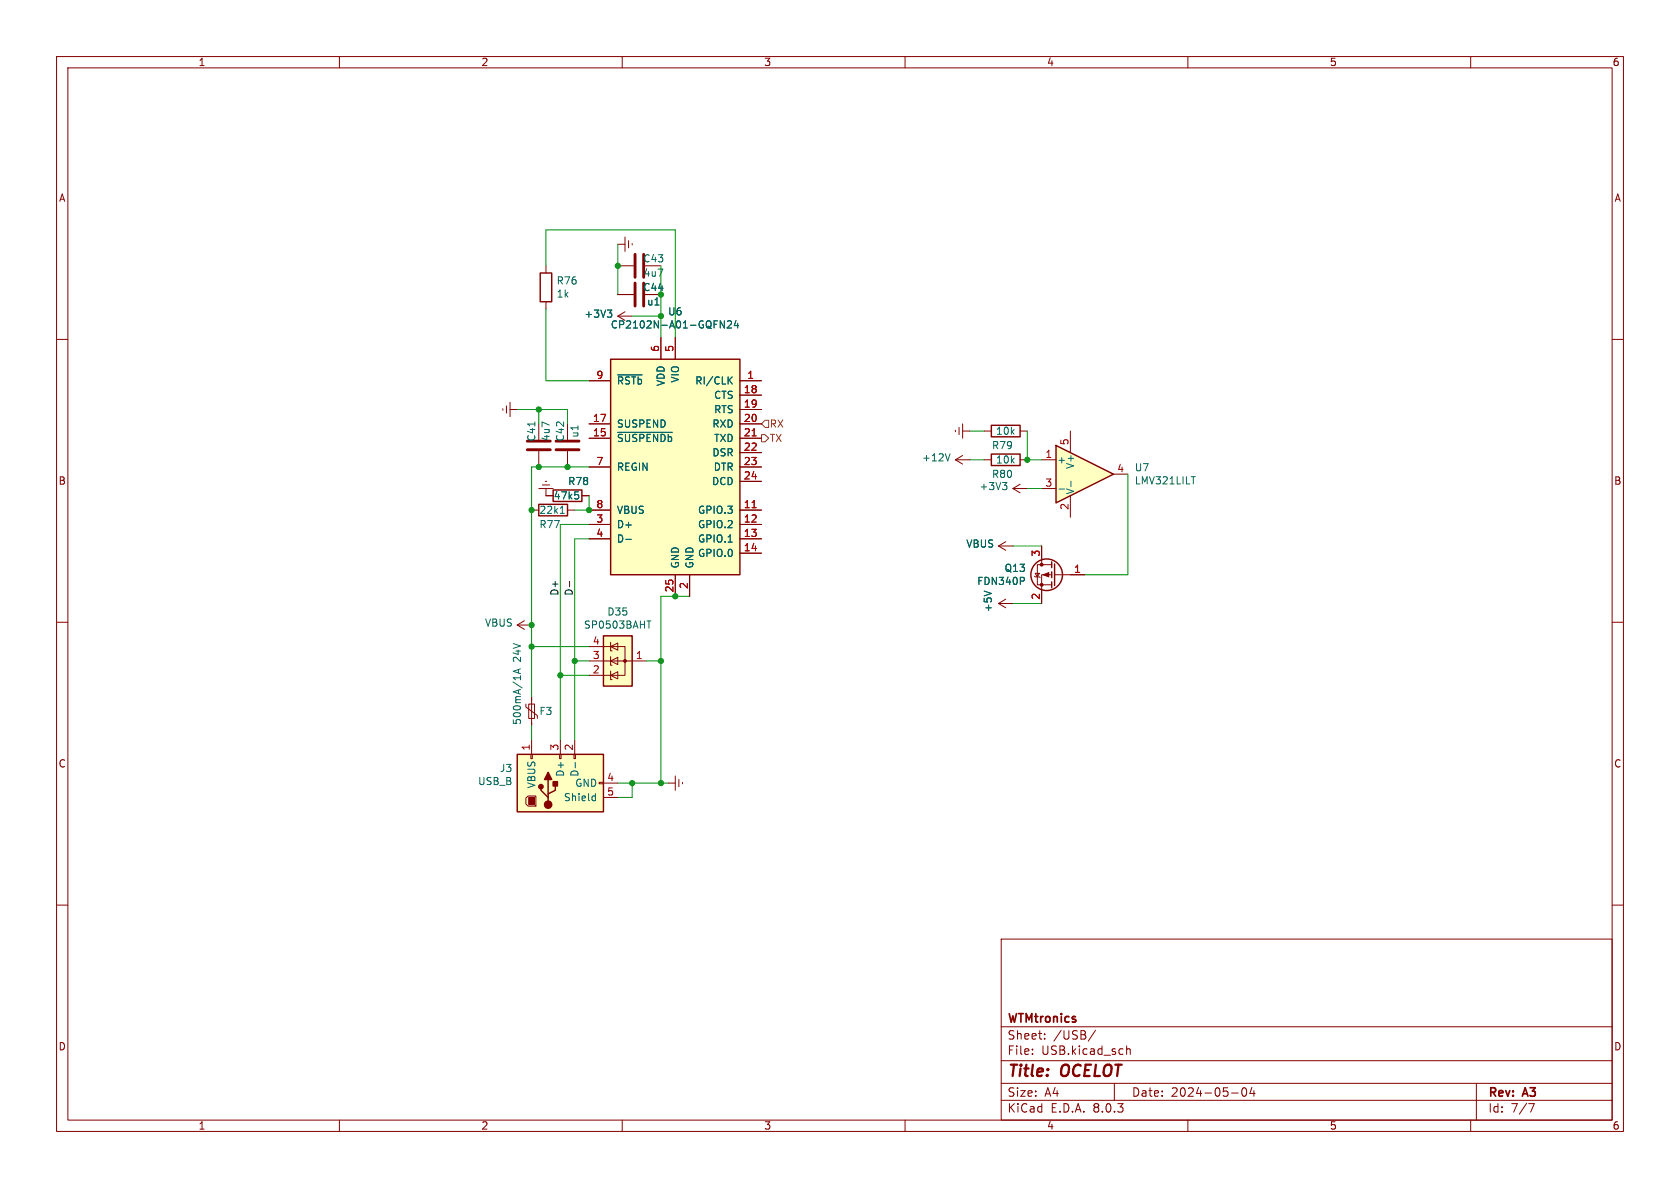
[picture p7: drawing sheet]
<svg xmlns="http://www.w3.org/2000/svg" width="297mm" height="210mm" viewBox="0 0 297 210" stroke-linecap="round" stroke-linejoin="round" font-family="sans-serif">
<g fill="none" stroke="#840000" stroke-width=".18">
<path d="M10 10h277v190h-277zM12 12h273v186h-273zM60 10v2M110 10v2M160 10v2M210 10v2M260 10v2M10 60h2M285 60h2M10 110h2M176.5 106.7l1.3 .7M176.5 106.7h2.6"/>
<path d="M177.8 105.9l-1.3 .8M285 110h2M93 124.5v.5l2 1.5v.5M93.5 124.5h1v2.5h-1zM94 123.2v5.1M10 160h2M285 160h2M177 166h108v32h-108zM60 198v2M110 198v2M160 198v2M177 194.5h108"/>
<path d="M177 191.5h108M177 187.5h108M177 181.5h108M182.5 186.3v.1M182.5 185.5v.1M184.7 183.6v.1M184.7 182.8v.1M193.7 182.1l-1.3 2M197 191.5v3M199.2 184.9v1.5M199.2 185.5l.2-.1 .3 .1 .1 .9M210 198v2"/>
<path d="M217.7 193.2h1.2M219.7 192.4l.2-.1a.81 .81 0 0 1 .6 .6 .81 .81 0 0 1-.3 .8l-.2 .1a.81 .81 0 0 1-.3-1.4zM221.3 192.2l-.3 1.1h.9M221.7 192.8v1M260 198v2M261 191.5v6.5M270.2 195.1h1l-.6 1.5"/>
</g>
<path d="M91.7 118.4v.6M92 118.2l-1.3 .5 1.3 .4M174 104.5l1.3 .4" fill="none" stroke="#006464" stroke-width=".18"/>
<path d="M106.7 112.4h5.1v8.9h-5.1z" fill="#ffffc2"/>
<path d="M106.7 112.4h5.1v8.9h-5.1z" fill="none" stroke="#840000" stroke-width=".25"/>
<circle cx="110.5" cy="116.8" r=".25" fill="#840000" stroke="#840000" stroke-width=".18"/>
<path d="M104.1 119.4h3.8M104.1 116.8h10.2M104.1 114.3h3.8M107.9 116.1v1.5h.3M107.9 118.6v1.5h.3M107.9 114.3h2.6v5.1h-2.6M107.9 119.4l1.3-.7v1.3zM107.9 116.8l1.3-.6v1.3zM107.9 113.5v1.6h.3M107.9 114.3l1.3-.6v1.2z" fill="none" stroke="#840000" stroke-width=".18"/>
<path d="M114.4 109.8h.7" fill="none" stroke="#006464" stroke-width=".18"/>
<path d="M91.4 133.4h15.3v10.1h-15.3z" fill="#ffffc2"/>
<g fill="none" stroke="#840000" stroke-width=".25">
<path d="M95.5 48.3h2v5h-2zM185.9 99.3v1M186.4 99.7v3.8M185.9 101.1v1M185.9 102.9v1M91.4 133.4h15.3v10.1h-15.3zM95.6 139.1v.6l1.3 1.3v.6M96.9 137.8v2.5M98.2 138.4v1.3l-1.3 .6v.7"/>
<circle cx="185" cy="101.6" r="2.79"/>
</g>
<g fill="#840000" stroke="#840000" stroke-width=".25">
<path d="M96.9 136.5l.6 1.3h-1.2z"/>
<path d="M97.8 138.2h.8v.7h-.8z"/>
<circle cx="96.9" cy="142.2" r=".63"/>
<circle cx="95.6" cy="139.1" r=".38"/>
</g>
<g fill="#840000" stroke="#840000" stroke-width=".18">
<path d="M93.5 141h1v1.2h-1z"/>
<path d="M184.4 101.6l1-.4v.8z"/>
<circle cx="184.1" cy="103.4" r=".25"/>
<circle cx="184.1" cy="99.8" r=".25"/>
</g>
<g fill="none" stroke="#840000" stroke-width=".18">
<path d="M96.5 47v1.3M96.5 53.3v1.3M168.9 76.1v.2M169.5 75.6v1.2M170.2 76.2h1.2M170.2 74.9v2.6M168.9 81.3l1.3 .7M168.9 81.3h2.5M170.2 80.5l-1.3 .8M176.5 96.5l1.3 .8M176.5 96.5h2.6M177.8 95.8l-1.3 .7"/>
<path d="M184.1 96.5v3.3M185.9 99.8h-2.5v3.6h2.5M91.4 110.5l1.3 .8M91.4 110.5h2.6M92.7 109.7l-1.3 .8M182.9 101.9l.1 .1h.8l.1 .1M183 101.3h.8l-.4 .7zM185.9 101.6h-1.8v5.1M186.4 101.6h5.4M93.9 133.4h.2v.7h-.2zM94 130.8v2.6M98.9 133.4h.3v.7h-.3z"/>
<path d="M99.1 130.8v2.6M101.5 133.4h.2v.7h-.2zM101.6 130.8v2.6M105.9 138.3h.8v.3h-.8zM106.7 138.4h2.5M118.1 138.4h1.3M119.4 137.2v2.5M120 137.8v1.3M120.6 138.3v.3M93 141.1l.3-.4h1.4v1.8h-1.4l-.3-.4zM106.7 141h2.5"/>
</g>
<path d="M168 80.2l-.5 1.3M180.9 102.1l.2 .2-.1 .3-.1 .1M101.7 134.8v.9M104.9 140.7l.4 .1M105.3 140.3v1.2M105.3 141.5h-.4" fill="none" stroke="#006464" stroke-width=".18"/>
<path d="M107.9 63.5h22.9v38.1h-22.9z" fill="#ffffc2"/>
<path d="M107.9 63.5h22.9v38.1h-22.9z" fill="none" stroke="#840000" stroke-width=".25"/>
<g fill="none" stroke="#840000" stroke-width=".18">
<path d="M116.8 59.7v3.8M119.4 59.7v3.8M104.1 67.3h3.8M104.1 77.5h3.8M104.1 74.9h3.8M130.8 67.3h3.8M130.8 77.5h3.8M130.8 74.9h3.8M130.8 69.9h3.8M130.8 72.4h3.8M104.1 90.2h3.8M104.1 92.7h3.8"/>
<path d="M104.1 95.3h3.8M104.1 82.6h3.8M130.8 90.2h3.8M130.8 92.7h3.8M130.8 95.3h3.8M130.8 97.8h3.8M130.8 80h3.8M130.8 82.6h3.8M130.8 85.1h3.8M119.4 101.6v3.8M121.9 101.6v3.8"/>
</g>
<path d="M127.3 56.7l.8 1.3v-1.3M128.6 56.8l.5-.1 .2 .4-.8 .9h.8M130.1 56.7l-.3 .9h.8M130.4 57.1v.9M109.2 76.4h9.7M109.2 66.3h4.3M128.9 67.2l.6 .7M129.5 66.6l-.8 .7M110.6 95.3h1" fill="none" stroke="#006464" stroke-width=".18"/>
<path d="M133 77.1h.7M133 89.8h.7" fill="none" stroke="#a90000" stroke-width=".18"/>
<path d="M186.7 78.7l10.1 5.1-10.1 5.1z" fill="#ffffc2"/>
<path d="M175.3 75.2h5v2h-5zM186.7 78.7l10.1 5.1-10.1 5.1zM95.2 89.2h5.1v2h-5.1zM97.8 86.6h5.1v2h-5.1zM175.3 80.3h5v2h-5z" fill="none" stroke="#840000" stroke-width=".25"/>
<g fill="none" stroke="#840000" stroke-width=".18">
<path d="M109.2 55.9l1.3 .7M109.2 55.9h2.6M109.2 52.1h2.8M109.2 47h2.8M109.2 43.2h1.3M110.5 55.1l-1.3 .8M110.5 41.9v2.6M111.1 42.5v1.3M111.8 43.1v.2M116.8 59.7v3.8M119.4 59.7v3.8M88.9 72.3v.2"/>
<path d="M89.5 71.8v1.2M90.2 72.4h1.2M90.2 71.1v2.6M95.2 79.8v2.8M100.3 79.8v2.8M104.1 67.3h3.8M104.1 77.5h3.8M104.1 74.9h3.8M130.8 72.4h3.8M130.8 67.3h3.8M130.8 77.5h3.8M130.8 74.9h3.8"/>
<path d="M130.8 69.9h3.8M174 76.2h1.3M180.3 76.2h1.3M189.2 76.2v3.8M94 90.2h1.2M95.2 86.4h2.6M95.9 85.7h1.3M96.4 85.1h.2M96.5 86.4v1.2h1.3M100.3 90.2h1.3M102.9 87.6h1.2M104.1 90.2h3.8"/>
<path d="M104.1 92.7h3.8M104.1 95.3h3.8M104.1 82.6h3.8M130.8 85.1h3.8M130.8 90.2h3.8M130.8 92.7h3.8M130.8 95.3h3.8M130.8 97.8h3.8M130.8 80h3.8M130.8 82.6h3.8M174 81.3h1.3M179.1 86.4h2.5"/>
<path d="M179.1 86.4l1.2 .7M180.3 81.3h1.3M180.3 85.6l-1.2 .8M184.1 81.3h2.6M184.1 86.4h2.6M184.1 96.5v2.6M189.2 87.6v3.8M196.8 83.8h2.6M119.4 101.6v3.8M121.9 101.6v3.8M184.1 104.1v2.6M189.2 101.6h2.6"/>
</g>
<g fill="none" stroke="#006464" stroke-width=".18">
<path d="M107.4 54.8h.8l-.5 .5M107.9 55.3l.3 .2v.3l-.3 .3M127.3 56.7l.8 1.3v-1.3M128.6 56.8l.5-.1 .2 .4-.8 .9h.8M130.1 56.7l-.3 .9h.8M130.4 57.1v.9M94.6 74.6v.7M109.2 76.4h9.7M109.2 66.3h4.3M128.9 67.2l.6 .7M129.5 66.6l-.8 .7M99.1 90.7h.7"/>
<path d="M99.3 89.7l.1-.2v1.2M101.7 86.9h.6M102.1 87.4l.2 .3v.3l-.2 .2M110.6 95.3h1M177.8 85.8l.2 .2v.3l-.2 .3M178 85.3l-.4 .5M187.2 86.5h1M189.3 85v1M210.6 84.3h.7M174 104.5l1.3 .4M180.9 102.1l.2 .2-.1 .3-.1 .1"/>
</g>
<path d="M112.3 45v4M112.3 50v4.1M113.8 45v4M113.8 50v4.1M93.2 79.5h4.1M93.2 78h4.1M98.3 79.5h4.1M98.3 78h4.1" fill="none" stroke="#840000" stroke-width=".51"/>
<path d="M134.6 76.8h.7l.6 .7-.6 .6h-.7zM135.3 74.3h.6v1.3h-.6l-.7-.7z" fill="none" stroke="#725600" stroke-width=".18"/>
<path d="M100.7 102.8v.9" fill="none" stroke="#0f0f0f" stroke-width=".18"/>
<g fill="none" stroke="#009600" stroke-width=".18">
<path d="M96.5 47v-6.4h22.9v19.1M96.5 54.6v12.7h7.6M109.2 43.2v8.9M111.8 55.9h5M116.8 47v12.7M91.4 72.4h8.9v2.5M95.2 72.4v2.5M171.4 76.2h2.6M181.6 76.2v5.1h2.5M104.1 82.6h-10.1v40.6M104.1 92.7h-5v38.1M104.1 95.3h-2.5v35.5"/>
<path d="M104.1 87.6v2.6h-2.5M171.4 81.3h2.6M179.1 96.5h5M181.6 86.4h2.5M199.4 83.8v17.8h-7.6M94 114.3h10.1M99.1 119.4h5M101.6 116.8h2.5M114.3 116.8h2.5M121.9 105.4h-5.1v33M179.1 106.7h5M94 128.3v2.5"/>
<path d="M109.2 138.4h8.9M111.8 138.4v2.6h-2.6"/>
</g>
<path d="M133 77.1h.7M133 89.8h.7" fill="none" stroke="#a90000" stroke-width=".18"/>
<g fill="#009600" stroke="#009600" stroke-width=".18">
<circle cx="111.8" cy="138.4" r=".46"/>
<circle cx="116.8" cy="116.8" r=".46"/>
<circle cx="116.8" cy="138.4" r=".46"/>
<circle cx="101.6" cy="116.8" r=".46"/>
<circle cx="94" cy="114.3" r=".46"/>
<circle cx="99.1" cy="119.4" r=".46"/>
<circle cx="109.2" cy="47" r=".46"/>
<circle cx="116.8" cy="52.1" r=".46"/>
<circle cx="116.8" cy="55.9" r=".46"/>
<circle cx="119.4" cy="105.4" r=".46"/>
<circle cx="181.6" cy="81.3" r=".46"/>
<circle cx="94" cy="90.2" r=".46"/>
<circle cx="94" cy="110.5" r=".46"/>
<circle cx="95.2" cy="72.4" r=".46"/>
<circle cx="104.1" cy="90.2" r=".46"/>
<circle cx="95.2" cy="82.6" r=".46"/>
<circle cx="100.3" cy="82.6" r=".46"/>
</g>
<g font-size="2.8" fill="#840000">
<text x="178" y="190.9">Title:</text>
<text x="187.7" y="190.9">OCELOT</text>
</g>
<g font-size="2.1" fill="#840000">
<text x="178" y="184">Sheet:</text>
<text x="178" y="181.2">WTMtronics</text>
<text x="186.2" y="184">/USB/</text>
<text x="178" y="186.7">File:</text>
<text x="184.1" y="186.7">USB.kicad_sch</text>
<text x="178" y="196.9">KiCad</text>
<text x="178" y="194.1">Size:</text>
<text x="184.7" y="194.1">A4</text>
<text x="185.7" y="196.9">E.D.A.</text>
<text x="193.3" y="196.9">8.0.3</text>
<text x="200" y="194.1">Date:</text>
<text x="207" y="194.1">2024-05-04</text>
<text x="263" y="194.3">Rev:</text>
<text x="263" y="196.9">Id:</text>
<text x="267.1" y="196.9">7/7</text>
<text x="269.4" y="194.3">A3</text>
</g>
<g font-size="1.8" fill="#840000">
<text x="35" y="11.9">1</text>
<text x="85" y="11.9">2</text>
<text x="135" y="11.9">3</text>
<text x="185" y="11.9">4</text>
<text x="235" y="11.9">5</text>
<text x="285" y="11.9">6</text>
<text x="10.3" y="35.9">A</text>
<text x="285.3" y="35.9">A</text>
<text x="113.6" y="51.7">C44</text>
<text x="10.3" y="85.9">B</text>
<text x="285.3" y="85.9">B</text>
<text x="10.3" y="135.9">C</text>
<text x="285.3" y="135.9">C</text>
<text x="10.3" y="185.9">D</text>
<text x="285.3" y="185.9">D</text>
<text x="35" y="199.9">1</text>
<text x="85" y="199.9">2</text>
<text x="135" y="199.9">3</text>
<text x="185" y="199.9">4</text>
<text x="235" y="199.9">5</text>
<text x="285" y="199.9">6</text>
</g>
<g font-size="1.8" fill="#006464">
<text x="113.6" y="46.6">C43</text>
<text x="98.3" y="50.5">R76</text>
<text x="98.3" y="52.8">1k</text>
<text x="113.7" y="49.1">4u7</text>
<text x="103.2" y="56.4">+3V3</text>
<text x="107.9" y="58.3">CP2102N-A01-GQFN24</text>
<text x="114.3" y="54.2">u1</text>
<text x="118" y="56">U6</text>
<text x="109" y="68.2">~{RSTb}</text>
<text x="117.7" y="68.3" transform="rotate(-90 117.7 68.3)">VDD</text>
<text x="120.2" y="67.7" transform="rotate(-90 120.2 67.7)">VIO</text>
<text x="122.8" y="68.2">RI/CLK</text>
<text x="126.1" y="70.7">CTS</text>
<text x="102.5" y="77.5" transform="rotate(-90 102.5 77.5)">u1</text>
<text x="109" y="75.8">SUSPEND</text>
<text x="125.8" y="75.8">RXD</text>
<text x="126.1" y="73.3">RTS</text>
<text x="176" y="77.1">10k</text>
<text x="94.8" y="78.1" transform="rotate(-90 94.8 78.1)">C41</text>
<text x="97.4" y="78.1" transform="rotate(-90 97.4 78.1)">4u7</text>
<text x="99.9" y="78.1" transform="rotate(-90 99.9 78.1)">C42</text>
<text x="109" y="78.3">~{SUSPENDb}</text>
<text x="109" y="83.4">REGIN</text>
<text x="125.8" y="80.9">DSR</text>
<text x="126.1" y="83.4">DTR</text>
<text x="126.1" y="78.3">TXD</text>
<text x="162.9" y="81.8">+12V</text>
<text x="175.3" y="79.6">R79</text>
<text x="176" y="82.1">10k</text>
<text x="186.8" y="82.1">+</text>
<text x="190.1" y="83" transform="rotate(-90 190.1 83)">V+</text>
<text x="200.5" y="83.5">U7</text>
<text x="97.8" y="88.5">47k5</text>
<text x="100.3" y="86">R78</text>
<text x="125.8" y="86">DCD</text>
<text x="173.1" y="86.8">+3V3</text>
<text x="175.3" y="84.7">R80</text>
<text x="190.1" y="87.5" transform="rotate(-90 190.1 87.5)">V-</text>
<text x="200.5" y="85.8">LMV321LILT</text>
<text x="95.3" y="93.6">R77</text>
<text x="95.3" y="91">22k1</text>
<text x="109" y="93.6">D+</text>
<text x="109" y="91">VBUS</text>
<text x="123.3" y="91">GPIO.3</text>
<text x="123.3" y="93.6">GPIO.2</text>
<text x="109" y="96.1">D-</text>
<text x="120.2" y="100.6" transform="rotate(-90 120.2 100.6)">GND</text>
<text x="122.8" y="100.6" transform="rotate(-90 122.8 100.6)">GND</text>
<text x="123.3" y="96.1">GPIO.1</text>
<text x="123.3" y="98.7">GPIO.0</text>
<text x="170.7" y="97">VBUS</text>
<text x="177.5" y="101.3">Q13</text>
<text x="172.7" y="103.6">FDN340P</text>
<text x="85.6" y="111">VBUS</text>
<text x="103.1" y="111.3">SP0503BAHT</text>
<text x="107.3" y="109">D35</text>
<text x="175.5" y="108.3" transform="rotate(-90 175.5 108.3)">+5V</text>
<text x="92.3" y="117.1" transform="rotate(-90 92.3 117.1)">24V</text>
<text x="92.3" y="128.3" transform="rotate(-90 92.3 128.3)">500mA/1A</text>
<text x="95.3" y="126.6">F3</text>
<text x="88.3" y="136.7">J3</text>
<text x="99.9" y="137.4" transform="rotate(-90 99.9 137.4)">D+</text>
<text x="102.5" y="137.4" transform="rotate(-90 102.5 137.4)">D-</text>
<text x="84.4" y="139">USB_B</text>
<text x="94.8" y="139.5" transform="rotate(-90 94.8 139.5)">VBUS</text>
<text x="99.6" y="141.8">Shield</text>
<text x="101.6" y="139.3">GND</text>
</g>
<g font-size="1.8" fill="#a90000">
<text x="116.6" y="62.3" transform="rotate(-90 116.6 62.3)">6</text>
<text x="119.1" y="62.3" transform="rotate(-90 119.1 62.3)">5</text>
<text x="105.3" y="67.1">9</text>
<text x="131.4" y="69.6">18</text>
<text x="132" y="67.1">1</text>
<text x="104.7" y="77.2">15</text>
<text x="104.7" y="74.7">17</text>
<text x="131.4" y="72.1">19</text>
<text x="131.4" y="74.7">20</text>
<text x="131.4" y="77.2">21</text>
<text x="105.3" y="82.3">7</text>
<text x="131.4" y="79.8">22</text>
<text x="131.4" y="82.3">23</text>
<text x="184.7" y="81">1</text>
<text x="189" y="78.8" transform="rotate(-90 189 78.8)">5</text>
<text x="197.4" y="83.6">4</text>
<text x="105.3" y="89.9">8</text>
<text x="131.4" y="89.9">11</text>
<text x="131.4" y="84.8">24</text>
<text x="184.7" y="86.1">3</text>
<text x="105.3" y="92.5">3</text>
<text x="105.3" y="95">4</text>
<text x="131.4" y="92.5">12</text>
<text x="131.4" y="95">13</text>
<text x="189" y="90.2" transform="rotate(-90 189 90.2)">2</text>
<text x="131.4" y="97.5">14</text>
<text x="183.9" y="98.5" transform="rotate(-90 183.9 98.5)">3</text>
<text x="189.8" y="101.3">1</text>
<text x="119.1" y="104.8" transform="rotate(-90 119.1 104.8)">25</text>
<text x="121.7" y="104.2" transform="rotate(-90 121.7 104.2)">2</text>
<text x="183.9" y="106.1" transform="rotate(-90 183.9 106.1)">2</text>
<text x="104.7" y="119.1">2</text>
<text x="104.7" y="116.6">3</text>
<text x="104.7" y="114">4</text>
<text x="112.3" y="116.6">1</text>
<text x="93.7" y="132.8" transform="rotate(-90 93.7 132.8)">1</text>
<text x="98.8" y="132.8" transform="rotate(-90 98.8 132.8)">3</text>
<text x="101.3" y="132.8" transform="rotate(-90 101.3 132.8)">2</text>
<text x="107.2" y="138.2">4</text>
<text x="107.2" y="140.7">5</text>
</g>
<g font-size="1.8" fill="#725600">
<text x="136" y="75.8">RX</text>
<text x="136" y="78.3">TX</text>
</g>
<g font-size="1.8" fill="#0f0f0f">
<text x="98.8" y="105.4" transform="rotate(-90 98.8 105.4)">D+</text>
<text x="101.3" y="105.4" transform="rotate(-90 101.3 105.4)">D-</text>
</g>
</svg>
